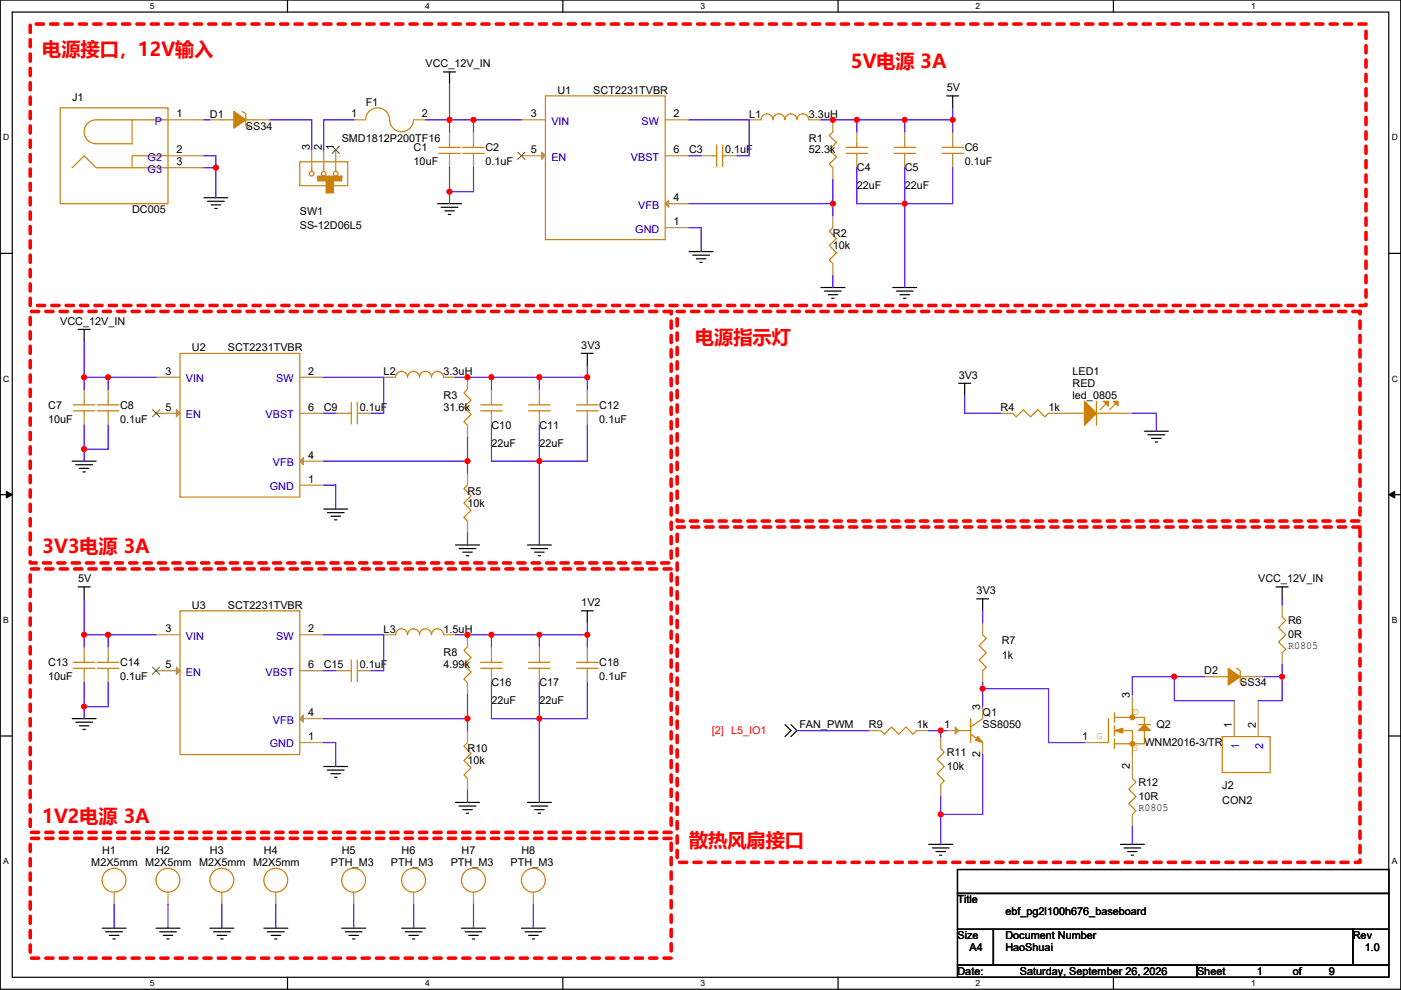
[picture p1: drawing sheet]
<svg xmlns="http://www.w3.org/2000/svg" width="297mm" height="210mm" viewBox="0 0 297 210" stroke-linecap="round" stroke-linejoin="round" font-family="sans-serif">
<path d="M.1 0h296.9v209.8h-296.9zM2.6 2.6h291.8v204.7h-291.8z" fill="none" stroke="#000" stroke-width=".25"/>
<g fill="#fff">
<path d="M31.8 .3h1v2h-1z"/>
<path d="M31.8 207.5h1v2.1h-1z"/>
</g>
<path d="M61 0v2.6M61 207.3v2.5" fill="none" stroke="#000" stroke-width=".25"/>
<g fill="#fff">
<path d="M90.1 .3h1v2h-1z"/>
<path d="M90.1 207.5h1v2.1h-1z"/>
</g>
<path d="M119.3 0v2.6M119.3 207.3v2.5" fill="none" stroke="#000" stroke-width=".25"/>
<g fill="#fff">
<path d="M148.5 .3h1v2h-1z"/>
<path d="M148.5 207.5h1v2.1h-1z"/>
</g>
<path d="M177.7 0v2.6M177.7 207.3v2.5" fill="none" stroke="#000" stroke-width=".25"/>
<g fill="#fff">
<path d="M206.9 .3h1v2h-1z"/>
<path d="M206.9 207.5h1v2.1h-1z"/>
</g>
<path d="M236.1 0v2.6M236.1 207.3v2.5" fill="none" stroke="#000" stroke-width=".25"/>
<g fill="#fff">
<path d="M265.2 .3h1v2h-1z"/>
<path d="M265.2 207.5h1v2.1h-1z"/>
<path d="M.7 28.2h1.3v2h-1.3z"/>
<path d="M295.1 28.2h1.3v2h-1.3z"/>
<path d="M.7 79.3h1.3v2.1h-1.3z"/>
<path d="M295.1 79.3h1.3v2.1h-1.3z"/>
</g>
<path d="M.1 53.7h2.5M294.4 53.7h2.6" fill="none" stroke="#000" stroke-width=".25"/>
<g fill="#fff">
<path d="M.7 130.5h1.2v2h-1.2z"/>
<path d="M295.1 130.5h1.2v2h-1.2z"/>
</g>
<path d="M.1 104.9h2.5M294.4 104.9h2.6" fill="none" stroke="#000" stroke-width=".25"/>
<path d="M1.3 104.2l1.3 .7-1.3 .7zM294.4 104.9l1.3-.7v1.4z" fill="#000" stroke="#000" stroke-width=".21"/>
<g fill="#fff">
<path d="M.7 181.7h1.2v2h-1.2z"/>
<path d="M295.1 181.7h1.2v2h-1.2z"/>
</g>
<g fill="none" stroke="#000" stroke-width=".25">
<path d="M94 15.3h2.6M95.3 15.3v2.5M200.7 20.3h2.6M202 20.3v2.6M43.2 41.9h5.1M44 42.7h3.6M44.8 43.5h2M45.5 44.2h.5M92.8 43.2h5.1M93.5 44h3.6M94.3 44.7h2M95.1 45.5h.5"/>
<path d="M146.1 53.4h5.1M146.9 54.1h3.5M147.6 54.9h2.1M148.4 55.6h.5M16.6 69.9h2.5M17.8 69.9v2.5M123.3 75h2.5M124.5 75v2.5M174.1 61h5M174.8 61.7h3.6M175.6 62.5h2M176.3 63.3h.5"/>
<path d="M189.3 61h5.1M190.1 61.7h3.5M190.8 62.5h2M191.6 63.3h.5M15.3 97.8h5.1M16.1 98.6h3.5M16.8 99.3h2.1M203.3 81.3h2.5M204.5 81.3v2.5M242.6 91.5h5.1M243.4 92.2h3.5M244.2 93h2"/>
<path d="M244.9 93.7h.5M17.6 100.1h.5M68.6 108h5.1M69.4 108.7h3.6M70.2 109.5h2M70.9 110.3h.5M96.6 115.6h5.1M97.3 116.4h3.6M98.1 117.1h2M98.9 117.9h.5M111.8 115.6h5.1M112.6 116.4h3.5"/>
<path d="M113.3 117.1h2.1M114.1 117.9h.5M16.6 124.5h2.5M17.8 124.5v2.5M123.3 129.6h2.5M124.5 129.6v2.5M207.1 127h2.5M208.3 127v2.6M270.6 124.5h2.5M271.8 124.5v2.5M.1 156.1h2.5M15.3 152.4h5.1"/>
<path d="M16.1 153.2h3.5M16.8 153.9h2.1M17.6 154.7h.5M166.4 153.7l1.3 1.3-1.3 1.2M167.7 153.7l1.3 1.3-1.3 1.2M294.4 156.1h2.6M68.6 162.6h5.1M69.4 163.3h3.6M70.2 164.1h2M70.9 164.9h.5M96.6 170.2h5.1M97.3 171h3.6"/>
<path d="M98.1 171.7h2M98.9 172.5h.5M111.8 170.2h5.1M112.6 171h3.5M113.3 171.7h2.1M114.1 172.5h.5M196.9 179.1h5.1M197.7 179.9h3.5M237.6 179.1h5M238.3 179.9h3.6M21.7 196.9h5M22.4 197.6h3.6"/>
<path d="M23.2 198.4h2M23.9 199.2h.5M33.1 196.9h5.1M33.8 197.6h3.6M34.6 198.4h2M35.4 199.2h.5M44.5 196.9h5.1M45.3 197.6h3.5M46 198.4h2.1M46.8 199.2h.5M55.9 196.9h5.1M56.7 197.6h3.6"/>
<path d="M57.5 198.4h2M58.2 199.2h.5M72.5 196.9h5M73.2 197.6h3.6M74 198.4h2M74.7 199.2h.5M85.2 196.9h5M85.9 197.6h3.6M86.7 198.4h2M87.4 199.2h.5M97.9 196.9h5M98.6 197.6h3.6"/>
<path d="M99.4 198.4h2M100.1 199.2h.5M110.6 196.9h5M111.3 197.6h3.6M112.1 198.4h2M112.8 199.2h.5M198.4 180.6h2.1M199.2 181.4h.5M203 184.4h91.4v5.1h-91.4zM203 189.5h91.4v7.6h-91.4zM203 197.1h7.6v7.6h-7.6zM210.6 197.1h76.2v7.6h-76.2z"/>
<path d="M239.1 180.6h2M239.8 181.4h.5M286.8 197.1h7.6v7.6h-7.6zM203 204.7h50.8v2.6h-50.8zM253.8 204.7h40.6v2.6h-40.6z"/>
</g>
<path d="M6.4 5.1h283.2v59.7h-283.2zM6.4 66.1h135.9v53.3h-135.9zM143.6 66.1h144.7v44.4h-144.7zM143.6 111.8h144.7v71.1h-144.7zM6.4 120.7h135.9v55.9h-135.9zM6.4 177.8h135.9v25.4h-135.9z" fill="none" stroke="#f00" stroke-width=".76" stroke-dasharray="1.5 1.5"/>
<g fill="none" stroke="#cc8006" stroke-width=".25">
<path d="M12.8 22.9h22.8v20.3h-22.8zM15.3 35.6l2.5-2.6 2.6 2.6h15.2M28 25.4h-7.6a2.54 2.54 0 0 0-2.6 2.6 2.54 2.54 0 0 0 2.6 2.5h7.6v-5.1h7.6M35.6 33h-7.6v2.6M47.1 25.4h2.5M51.4 23.6l.7 .6v2.5l.8 .5M52.1 25.4h2.6M63.6 34.3h10.1v5.1h-10.1zM66.1 34.3v2M68.6 34.3v2M71.2 34.3v2M77.5 25.4a2.53 2.53 0 0 1 2.6-2.5 2.53 2.53 0 0 1 2.5 2.5"/>
<path d="M82.6 25.4a2.53 2.53 0 0 0 2.5 2.5 2.53 2.53 0 0 0 2.6-2.5M93 31.3h4.6M93 32.5h4.6M95.3 32.5v.5M95.3 30.5v.8M98.1 31.3h4.6M98.1 32.5h4.6M100.4 32.5v.5M100.4 30.5v.8M115.6 20.3h25.4v30.5h-25.4zM151.2 33h.8M152 30.8v4.5"/>
<path d="M153.2 30.8v4.5M153.2 33h.5M161.4 25.4a1.26 1.26 0 0 1 1.2-1.2 1.26 1.26 0 0 1 1.3 1.2 1.27 1.27 0 0 1 1.2-1.2 1.27 1.27 0 0 1 1.3 1.2 1.27 1.27 0 0 1 1.3-1.2 1.27 1.27 0 0 1 1.2 1.2M169 25.4a1.26 1.26 0 0 1 1.2-1.2 1.26 1.26 0 0 1 1.3 1.2M176.6 28l-.8 .7 1.6 1.5-1.6 1.6 1.6 1.5-1.6 1.5 .8 .8M179.4 31.3h4.6M179.4 32.5h4.6M181.7 32.5v.5M181.7 30.5v.8M189.5 31.3h4.6M189.5 32.5h4.6M191.8 32.5v.5"/>
<path d="M191.8 30.5v.8M199.7 31.3h4.6M199.7 32.5h4.6M202 32.5v.5M202 30.5v.8M176.6 48.3l-.8 .7 1.6 1.6-1.6 1.5 1.6 1.5-1.6 1.5 .8 .8M38.2 75h25.4v30.4h-25.4zM15.6 85.9h4.5M15.6 87.1h4.5M17.8 87.1v.6M17.8 85.1v.8M20.6 85.9h4.6"/>
<path d="M20.6 87.1h4.6M22.9 87.1v.6M22.9 85.1v.8M73.7 87.7h.8M74.5 85.4v4.5M75.8 87.7h.5M75.8 85.4v4.5M94 80a1.27 1.27 0 0 0-1.3-1.2 1.27 1.27 0 0 0-1.2 1.2 1.27 1.27 0 0 0-1.3-1.2 1.27 1.27 0 0 0-1.3 1.2 1.27 1.27 0 0 0-1.2-1.2 1.27 1.27 0 0 0-1.3 1.2 1.26 1.26 0 0 0-1.3-1.2 1.26 1.26 0 0 0-1.2 1.2M99.1 82.6l-.7 .7 1.5 1.6-1.5 1.5 1.5 1.5-1.5 1.5 .7 .8M101.9 85.9h4.6M101.9 87.1h4.6M104.2 87.1v.6"/>
<path d="M104.2 85.1v.8M112.1 85.9h4.5M112.1 87.1h4.5M114.4 87.1v.6M114.4 85.1v.8M122.2 85.9h4.6M122.2 87.1h4.6M124.5 87.1v.6M124.5 85.1v.8M214.7 87.7l.8 .7 1.5-1.5 1.5 1.5 1.5-1.5 1.5 1.5 .8-.7M227.4 87.7h2.5M232.5 85.1v5.1"/>
<path d="M232.5 87.7h5.1M234.5 85.6l-1.3 1.3M236.5 85.6l-1.2 1.3M99.1 102.9l-.7 .8 1.5 1.5-1.5 1.5 1.5 1.5-1.5 1.5 .7 .8M17.8 139.7v.8M22.9 139.7v.8M38.2 129.6h25.4v30.4h-25.4zM74.5 140v4.5M75.8 140v4.5M83.9 134.6a1.26 1.26 0 0 1 1.2-1.2 1.26 1.26 0 0 1 1.3 1.2 1.27 1.27 0 0 1 1.3-1.2 1.27 1.27 0 0 1 1.2 1.2 1.27 1.27 0 0 1 1.3-1.2 1.27 1.27 0 0 1 1.3 1.2 1.27 1.27 0 0 1 1.2-1.2 1.27 1.27 0 0 1 1.3 1.2M99.1 137.2l-.7 .7 1.5 1.6-1.5 1.5 1.5 1.5-1.5 1.5 .7 .8M104.2 139.7v.8"/>
<path d="M114.4 139.7v.8M124.5 139.7v.8M208.3 134.6l.8 .8-1.5 1.5 1.5 1.6-1.5 1.5 1.5 1.5-.8 .8M271.8 130.8l.8 .8-1.5 1.5 1.5 1.5-1.5 1.6 1.5 1.5-.8 .8M15.6 140.5h4.5M15.6 141.8h4.5M17.8 141.8v.5M20.6 140.5h4.6M20.6 141.8h4.6M22.9 141.8v.5M73.7 142.3h.8M75.8 142.3h.5"/>
<path d="M99.1 157.5l-.7 .8 1.5 1.5-1.5 1.5 1.5 1.5-1.5 1.6 .7 .7M101.9 140.5h4.6M101.9 141.8h4.6M104.2 141.8v.5M112.1 140.5h4.5M112.1 141.8h4.5M114.4 141.8v.5M122.2 140.5h4.6M122.2 141.8h4.6M124.5 141.8v.5M186.8 155l.7 .7 1.5-1.5 1.6 1.5 1.5-1.5 1.5 1.5 .8-.7M199.4 158.8l.8 .7-1.5 1.6 1.5 1.5-1.5 1.5 1.5 1.5-.8 .8"/>
<path d="M203.3 155h2.5M205.8 155.7l2.5 1.8M205.8 152.4v5.1M208.3 152.4l-2.5 1.8M235 152.4v5.1h-2.5M236.3 156.7v2.1M236.3 153.9v2.1M236.3 151.2v2M236.3 152.2h6.3v1.5M237.6 155h2.5v5M240.1 149.9v2.3M241.4 153.7h2.5"/>
<path d="M242.6 155v2.8h-6.3M257.9 143.5h2.5M259.1 156.2h10.2v7.7h-10.2zM262.2 141.8l.8 .5v2.5l.7 .5M263 143.5h2.5M240.1 165.1l.8 .8-1.6 1.5 1.6 1.5-1.6 1.6 1.6 1.5-.8 .7"/>
<circle cx="66.1" cy="36.8" r=".5"/>
<circle cx="68.6" cy="36.8" r=".5"/>
<circle cx="71.2" cy="36.8" r=".5"/>
<circle cx="24.2" cy="186.7" r="2.53"/>
<circle cx="35.6" cy="186.7" r="2.53"/>
<circle cx="47" cy="186.7" r="2.53"/>
<circle cx="58.5" cy="186.7" r="2.53"/>
<circle cx="75" cy="186.7" r="2.53"/>
<circle cx="87.7" cy="186.7" r="2.53"/>
<circle cx="100.4" cy="186.7" r="2.53"/>
<circle cx="113.1" cy="186.7" r="2.53"/>
</g>
<g fill="none" stroke="#a84" stroke-width=".25">
<path d="M35.6 25.4h7.6M35.6 33h7.6M35.6 35.6h7.6M44.5 25.4h2.6M54.7 25.4h2.5M66.1 31.8v2.5M68.6 31.8v2.5M71.2 31.8v2.5M75 25.4h2.5M87.7 25.4h2.5M95.3 33v2.6M95.3 28v2.5"/>
<path d="M100.4 33v2.6M100.4 28v2.5M110.6 25.4h5M110.6 33h5M141 25.4h5.1M141 33h5.1M148.7 33h2.5M153.7 33h2.6M158.8 25.4h2.6M171.5 25.4h2.6M176.6 35.6v2.5M176.6 25.4v2.6"/>
<path d="M181.7 33v2.6M181.7 28v2.5M191.8 33v2.6M191.8 28v2.5M202 33v2.6M202 28v2.5M141 48.3h5.1M141 43.2h5.1M176.6 55.9v2.5M176.6 45.7v2.6M17.8 87.7v2.5M17.8 82.6v2.5"/>
<path d="M22.9 87.7v2.5M22.9 82.6v2.5M33.1 80h5.1M33.1 87.7h5.1M63.6 80h5M63.6 97.8h5M63.6 87.7h5M71.2 87.7h2.5M76.3 87.7h2.5M81.3 80h2.6M94 80h2.6M99.1 90.2v2.5"/>
<path d="M99.1 80v2.6M104.2 87.7v2.5M104.2 82.6v2.5M114.4 87.7v2.5M114.4 82.6v2.5M124.5 87.7v2.5M124.5 82.6v2.5M212.2 87.7h2.5M222.3 87.7h5.1M237.5 87.7h2.6M63.6 102.9h5M99.1 110.5v2.6"/>
<path d="M99.1 100.4v2.5M17.8 137.2v2.5M22.9 137.2v2.5M33.1 134.6h5.1M63.6 134.6h5M81.3 134.6h2.6M94 134.6h2.6M99.1 134.6v2.6M104.2 137.2v2.5M114.4 137.2v2.5M124.5 137.2v2.5M208.3 132.1v2.5"/>
<path d="M271.8 128.3v2.5M271.8 138.5v2.5M17.8 142.3v2.5M22.9 142.3v2.5M33.1 142.3h5.1M63.6 157.5h5M63.6 152.4h5M63.6 142.3h5M71.2 142.3h2.5M76.3 142.3h2.5M99.1 144.8v2.5M99.1 155v2.5"/>
<path d="M104.2 142.3v2.5M114.4 142.3v2.5M124.5 142.3v2.5M184.2 155h2.6M194.4 155h2.5M199.4 156.2v2.6M200.7 155h2.6M208.3 142.3v2.5M208.3 157.5v2.5M208.3 149.9v2.5M229.9 157.5h2.6M240.1 147.3v2.6"/>
<path d="M255.3 143.5h2.6M261.7 148.6v7.6M265.5 143.5h2.5M266.8 148.6v7.6M99.1 165.1v2.6M199.4 166.4v2.5M240.1 160v5.1M240.1 172.7v2.6M24.2 189.3v2.5M35.6 189.3v2.5M47.1 189.3v2.5M58.5 189.3v2.5"/>
<path d="M75 189.3v2.5M87.7 189.3v2.5M100.4 189.3v2.5M113.1 189.3v2.5"/>
</g>
<g fill="#a84" stroke="#a84" stroke-width=".25">
<path d="M141 43.2l.8-.8v1.6z"/>
<path d="M114.9 32.3l.7 .7-.7 .8z"/>
<path d="M63.6 97.8l.7-.8v1.6z"/>
<path d="M37.4 86.9l.8 .8-.8 .7z"/>
<path d="M202.5 154.2l.8 .8-.8 .7z"/>
<path d="M63.6 152.4l.7-.7v1.5z"/>
<path d="M37.4 141.5l.8 .8-.8 .7z"/>
</g>
<path d="M70.4 31l1.6 1.6M71.9 31l-1.5 1.6M109.8 32.3l1.5 1.5M111.3 32.3l-1.5 1.5M32.3 86.9l1.6 1.5M33.8 86.9l-1.5 1.5M32.3 141.5l1.6 1.5M33.8 141.5l-1.5 1.5" fill="none" stroke="#804000" stroke-width=".21"/>
<g fill="#cc8006" stroke="#cc8006" stroke-width=".25">
<path d="M207.3 156.2l1 1.3-1.5-.5z" fill-rule="evenodd"/>
<path d="M67.4 37.4v1h5.1v-1z" fill-rule="evenodd"/>
<path d="M69.1 38.4v2.5h1.6v-2.5z" fill-rule="evenodd"/>
<path d="M242.6 153.7l1.3 1.3h-2.5z" fill-rule="evenodd"/>
<path d="M236.3 155l1.8-.5v1z" fill-rule="evenodd"/>
<path d="M49.6 23.6l2.5 1.8-2.5 1.8z" fill-rule="evenodd"/>
<path d="M260.4 141.8l2.5 1.7-2.5 1.8z" fill-rule="evenodd"/>
<path d="M229.9 85.1l2.6 2.6-2.6 2.5z" fill-rule="evenodd"/>
<path d="M234 85.1h1v1z" fill-rule="evenodd"/>
<path d="M236 85.1h1v1z" fill-rule="evenodd"/>
<circle cx="240.1" cy="157.7" r=".5"/>
<circle cx="240.1" cy="152.2" r=".5"/>
</g>
<g fill="none" stroke="#4200ff" stroke-width=".25">
<path d="M95.3 17.8v7.6M43.2 33h2.6v2.6M43.2 25.4h1.3M43.2 35.6h2.6M45.8 35.6v6.3M57.2 25.4h8.9v6.4M75 25.4h-6.4v6.4M90.2 25.4h5.1M95.3 25.4h5.1M95.3 25.4v2.6M95.3 35.6v5.1M100.4 25.4v2.6"/>
<path d="M100.4 25.4h10.2M100.4 35.6v5.1h-5.1M146.1 33h2.6M146.1 25.4h12.7v7.6h-2.5M174.1 25.4h7.6M176.6 38.1v5.1M181.7 35.6v7.6h10.1h10.2v-7.6M191.8 25.4h10.2M191.8 25.4v2.6M191.8 35.6v25.4M191.8 25.4h-10.1v2.6M202 25.4v2.6"/>
<path d="M202 22.9v2.5M95.3 40.7v2.5M146.1 43.2h30.5M146.1 48.3h2.6v5.1M176.6 43.2v2.5M176.6 58.4v2.6M17.8 72.4v7.6M124.5 77.5v2.5M17.8 95.3v2.5M17.8 80v2.6M17.8 90.2v5.1M17.8 80h5.1"/>
<path d="M22.9 80v2.6M22.9 90.2v5.1h-5.1M22.9 80h10.2M68.6 97.8h30.5M68.6 87.7h2.6M68.6 80h12.7v7.7h-2.5M96.6 80h7.6M99.1 92.7v5.1M99.1 97.8v2.6M104.2 80h10.2M104.2 80v2.6M104.2 90.2v7.6h10.2"/>
<path d="M114.4 80h10.1M114.4 80v2.6M114.4 90.2v7.6M114.4 97.8v17.8M124.5 90.2v7.6h-10.1M124.5 80v2.6M204.5 83.8v3.9h7.7M240.1 87.7h5.1v3.8M68.6 102.9h2.6v5.1M99.1 113.1v2.5M17.8 134.6v2.6M17.8 134.6h5.1"/>
<path d="M17.8 127v7.6M22.9 134.6h10.2M22.9 134.6v2.6M68.6 134.6h12.7v7.7h-2.5M96.6 134.6h7.6M104.2 134.6h10.2M104.2 134.6v2.6M114.4 134.6h10.1M114.4 134.6v2.6M124.5 132.1v2.5M124.5 134.6v2.6M208.3 129.6v2.5"/>
<path d="M271.8 127v1.3M17.8 149.9v2.5M17.8 144.8v5.1M22.9 144.8v5.1h-5.1M68.6 157.5h2.6v5.1M68.6 152.4h30.5M68.6 142.3h2.6M99.1 147.3v5.1M99.1 152.4v2.6M104.2 144.8v7.6h10.2M114.4 144.8v7.6M114.4 152.4v17.8"/>
<path d="M124.5 144.8v7.6h-10.1M169 155h15.2M196.9 155h2.5M199.4 155h1.3M199.4 155v1.2M208.3 146.1h14v11.4h7.6M208.3 144.8v1.3M208.3 146.1v3.8M249 143.5v5.1h12.7M249 143.5h-8.9v3.8M249 143.5h6.3M268 143.5h3.8"/>
<path d="M271.8 141v2.5M271.8 143.5v5.1h-5M99.1 167.7v2.5M199.4 168.9v3.8M199.4 172.7v6.4M208.3 160v12.7h-8.9M240.1 175.3v3.8M24.2 191.8v5.1M35.6 191.8v5.1M47.1 191.8v5.1M58.5 191.8v5.1M75 191.8v5.1"/>
<path d="M87.7 191.8v5.1M100.4 191.8v5.1M113.1 191.8v5.1"/>
</g>
<g fill="#f00" stroke="#f00" stroke-width=".25">
<circle cx="100.4" cy="25.4" r=".5"/>
<circle cx="176.6" cy="25.4" r=".5"/>
<circle cx="181.7" cy="25.4" r=".5"/>
<circle cx="191.8" cy="25.4" r=".5"/>
<circle cx="202" cy="25.4" r=".5"/>
<circle cx="95.3" cy="40.6" r=".5"/>
<circle cx="176.6" cy="43.2" r=".5"/>
<circle cx="191.8" cy="43.2" r=".5"/>
<circle cx="45.8" cy="35.6" r=".5"/>
<circle cx="17.8" cy="80" r=".5"/>
<circle cx="22.9" cy="80" r=".5"/>
<circle cx="99.1" cy="80" r=".5"/>
<circle cx="104.2" cy="80" r=".5"/>
<circle cx="114.3" cy="80" r=".5"/>
<circle cx="124.5" cy="80" r=".5"/>
<circle cx="17.8" cy="95.3" r=".5"/>
<circle cx="99.1" cy="97.8" r=".5"/>
<circle cx="114.3" cy="97.8" r=".5"/>
<circle cx="17.8" cy="134.6" r=".5"/>
<circle cx="124.5" cy="134.6" r=".5"/>
<circle cx="22.9" cy="134.6" r=".5"/>
<circle cx="99.1" cy="134.6" r=".5"/>
<circle cx="114.3" cy="134.6" r=".5"/>
<circle cx="104.2" cy="134.6" r=".5"/>
<circle cx="17.8" cy="149.9" r=".5"/>
<circle cx="99.1" cy="152.4" r=".5"/>
<circle cx="114.3" cy="152.4" r=".5"/>
<circle cx="95.3" cy="25.4" r=".5"/>
<circle cx="199.4" cy="154.9" r=".5"/>
<circle cx="199.4" cy="172.7" r=".5"/>
<circle cx="208.3" cy="146.1" r=".5"/>
<circle cx="271.8" cy="143.5" r=".5"/>
<circle cx="249" cy="143.5" r=".5"/>
</g>
<g font-size="4.1" fill="#f00">
<text x="9" y="12">电源接口，12V输入</text>
<text x="180.4" y="14.5">5V电源 3A</text>
<text x="147.4" y="72.9">电源指示灯</text>
<text x="9" y="117.4">3V3电源 3A</text>
<text x="9" y="174.5">1V2电源 3A</text>
<text x="146.1" y="179.6">散热风扇接口</text>
</g>
<g font-size="2.3">
<text x="90.2" y="14.3">VCC_12V_IN</text>
<text x="15.3" y="21.4">J1</text>
<text x="77.5" y="22.4">F1</text>
<text x="118.2" y="19.9">U1</text>
<text x="125.8" y="19.9">SCT2231TVBR</text>
<text x="200.7" y="19.3">5V</text>
<text x="37.4" y="24.9">1</text>
<text x="44.5" y="24.9">D1</text>
<text x="52.1" y="27.5">SS34</text>
<text x="74.5" y="24.9">1</text>
<text x="89.5" y="24.9">2</text>
<text x="112.6" y="24.9">3</text>
<text x="142.8" y="24.9">2</text>
<text x="158.8" y="24.9">L1</text>
<text x="171.5" y="24.9">3.3uH</text>
<text x="37.4" y="32.5">2</text>
<text x="37.4" y="35.1">3</text>
<text x="65.7" y="31.8" transform="rotate(-90 65.7 31.8)">3</text>
<text x="68.2" y="31.8" transform="rotate(-90 68.2 31.8)">2</text>
<text x="70.8" y="31.8" transform="rotate(-90 70.8 31.8)">1</text>
<text x="72.5" y="30">SMD1812P200TF16</text>
<text x="87.7" y="32">C1</text>
<text x="87.7" y="35.1">10uF</text>
<text x="102.9" y="32">C2</text>
<text x="102.9" y="35.1">0.1uF</text>
<text x="112.6" y="32.5">5</text>
<text x="142.8" y="32.5">6</text>
<text x="146.1" y="32.6">C3</text>
<text x="153.7" y="32.6">0.1uF</text>
<text x="171.5" y="30">R1</text>
<text x="171.5" y="32.6">52.3k</text>
<text x="204.5" y="32">C6</text>
<text x="204.5" y="35.1">0.1uF</text>
<text x="181.7" y="36.4">C4</text>
<text x="181.7" y="40.2">22uF</text>
<text x="191.8" y="36.4">C5</text>
<text x="191.8" y="40.2">22uF</text>
<text x="28" y="45.3">DC005</text>
<text x="63.6" y="45.5">SW1</text>
<text x="142.8" y="42.7">4</text>
<text x="142.8" y="47.8">1</text>
<text x="63.6" y="48.6">SS-12D06L5</text>
<text x="176.6" y="50.3">R2</text>
<text x="176.6" y="52.9">10k</text>
<text x="12.8" y="68.9">VCC_12V_IN</text>
<text x="40.7" y="74.5">U2</text>
<text x="48.3" y="74.5">SCT2231TVBR</text>
<text x="123.3" y="74">3V3</text>
<text x="35.1" y="79.5">3</text>
<text x="65.3" y="79.5">2</text>
<text x="81.3" y="79.5">L2</text>
<text x="94" y="79.5">3.3uH</text>
<text x="203.3" y="80.3">3V3</text>
<text x="227.4" y="79.5">LED1</text>
<text x="227.4" y="82.1">RED</text>
<text x="10.2" y="86.7">C7</text>
<text x="10.2" y="89.7">10uF</text>
<text x="25.5" y="86.7">C8</text>
<text x="25.5" y="89.7">0.1uF</text>
<text x="35.1" y="87.1">5</text>
<text x="65.3" y="87.1">6</text>
<text x="68.6" y="87.2">C9</text>
<text x="76.3" y="87.2">0.1uF</text>
<text x="94" y="84.6">R3</text>
<text x="94" y="87.2">31.6k</text>
<text x="127.1" y="86.7">C12</text>
<text x="127.1" y="89.7">0.1uF</text>
<text x="212.2" y="87.2">R4</text>
<text x="222.3" y="87.2">1k</text>
<text x="227.4" y="84.6">led_0805</text>
<text x="104.2" y="91">C10</text>
<text x="104.2" y="94.8">22uF</text>
<text x="114.4" y="91">C11</text>
<text x="114.4" y="94.8">22uF</text>
<text x="65.3" y="97.3">4</text>
<text x="65.3" y="102.4">1</text>
<text x="99.1" y="104.9">R5</text>
<text x="99.1" y="107.5">10k</text>
<text x="16.6" y="123.5">5V</text>
<text x="266.8" y="123.5">VCC_12V_IN</text>
<text x="40.7" y="129.1">U3</text>
<text x="48.3" y="129.1">SCT2231TVBR</text>
<text x="123.3" y="128.6">1V2</text>
<text x="207.1" y="126">3V3</text>
<text x="35.1" y="134.1">3</text>
<text x="65.3" y="134.1">2</text>
<text x="81.3" y="134.2">L3</text>
<text x="94" y="134.2">1.5uH</text>
<text x="212.4" y="136.7">R7</text>
<text x="273.1" y="137.7">R0805</text>
<text x="273.1" y="132.4">R6</text>
<text x="273.1" y="135.4">0R</text>
<text x="10.2" y="141.3">C13</text>
<text x="25.5" y="141.3">C14</text>
<text x="35.1" y="141.7">5</text>
<text x="65.3" y="141.7">6</text>
<text x="68.6" y="141.8">C15</text>
<text x="76.3" y="141.8">0.1uF</text>
<text x="94" y="139.2">R8</text>
<text x="94" y="141.8">4.99k</text>
<text x="127.1" y="141.3">C18</text>
<text x="212.4" y="139.7">1k</text>
<text x="255.3" y="143">D2</text>
<text x="10.2" y="144.3">10uF</text>
<text x="25.5" y="144.3">0.1uF</text>
<text x="104.2" y="145.6">C16</text>
<text x="104.2" y="149.4">22uF</text>
<text x="114.4" y="145.6">C17</text>
<text x="114.4" y="149.4">22uF</text>
<text x="127.1" y="144.3">0.1uF</text>
<text x="239.6" y="148.1" transform="rotate(-90 239.6 148.1)">3</text>
<text x="263" y="145.6">SS34</text>
<text x="65.3" y="151.9">4</text>
<text x="169.5" y="154.3">FAN_PWM</text>
<text x="184.2" y="154.5">R9</text>
<text x="194.4" y="154.5">1k</text>
<text x="200.2" y="154.4">1</text>
<text x="207.8" y="150.6" transform="rotate(-90 207.8 150.6)">3</text>
<text x="208.3" y="151.9">Q1</text>
<text x="208.3" y="154.5">SS8050</text>
<text x="245.2" y="154.5">Q2</text>
<text x="261.2" y="154.5" transform="rotate(-90 261.2 154.5)">1</text>
<text x="266.2" y="154.5" transform="rotate(-90 266.2 154.5)">2</text>
<text x="65.3" y="157">1</text>
<text x="99.1" y="159.6">R10</text>
<text x="200.7" y="160.3">R11</text>
<text x="207.8" y="160.6" transform="rotate(-90 207.8 160.6)">2</text>
<text x="229.4" y="157">1</text>
<text x="242.6" y="158.3">WNM2016-3/TR</text>
<text x="99.1" y="162.1">10k</text>
<text x="200.7" y="163.4">10k</text>
<text x="239.6" y="163.1" transform="rotate(-90 239.6 163.1)">2</text>
<text x="241.4" y="166.7">R12</text>
<text x="259.1" y="167.4">J2</text>
<text x="241.4" y="172">R0805</text>
<text x="241.4" y="169.7">10R</text>
<text x="259.1" y="170.5">CON2</text>
<text x="19.4" y="183.7">M2X5mm M2X5mm M2X5mm M2X5mm</text>
<text x="21.7" y="181.1">H1</text>
<text x="33.1" y="181.1">H2</text>
<text x="44.5" y="181.1">H3</text>
<text x="55.9" y="181.1">H4</text>
<text x="70.2" y="183.7">PTH_M3</text>
<text x="72.5" y="181.1">H5</text>
<text x="82.9" y="183.7">PTH_M3</text>
<text x="85.2" y="181.1">H6</text>
<text x="95.6" y="183.7">PTH_M3</text>
<text x="97.9" y="181.1">H7</text>
<text x="108.3" y="183.7">PTH_M3</text>
<text x="110.6" y="181.1">H8</text>
<text x="203" y="191.6">Title</text>
<text x="213.2" y="194.1">ebf_pg2l100h676_baseboard</text>
<text x="203" y="199.2">Size</text>
<text x="205.5" y="201.7">A4</text>
<text x="213.2" y="199.2">Document Number</text>
<text x="213.2" y="201.7">HaoShuai</text>
<text x="286.8" y="199.2">Rev</text>
<text x="289.4" y="201.7">1.0</text>
<text x="203" y="206.8">Date:</text>
<text x="216.2" y="206.8">Saturday, September 26, 2026</text>
<text x="253.8" y="206.8">Sheet</text>
<text x="266.5" y="206.8">1</text>
<text x="274.1" y="206.8">of</text>
<text x="281.7" y="206.8">9</text>
</g>
<g font-size="2.3" fill="#00c">
<text x="32.8" y="26.5">P</text>
<text x="116.9" y="26.5">VIN</text>
<text x="136" y="26.5">SW</text>
<text x="31.3" y="34.1">G2</text>
<text x="116.9" y="34.1">EN</text>
<text x="133.8" y="34.1">VBST</text>
<text x="31.3" y="36.6">G3</text>
<text x="135.3" y="44.2">VFB</text>
<text x="134.7" y="49.3">GND</text>
<text x="39.4" y="81.1">VIN</text>
<text x="58.5" y="81.1">SW</text>
<text x="39.4" y="88.7">EN</text>
<text x="56.3" y="88.7">VBST</text>
<text x="57.8" y="98.8">VFB</text>
<text x="57.2" y="103.9">GND</text>
<text x="39.4" y="135.7">VIN</text>
<text x="58.5" y="135.7">SW</text>
<text x="39.4" y="143.3">EN</text>
<text x="56.3" y="143.3">VBST</text>
<text x="57.8" y="153.5">VFB</text>
<text x="57.2" y="158.5">GND</text>
<text x="262.7" y="158.8" transform="rotate(-90 262.7 158.8)">1</text>
<text x="267.8" y="158.8" transform="rotate(-90 267.8 158.8)">2</text>
</g>
<text font-size="2.3" fill="#f00" x="150.9" y="155.7">[2] L5_IO1</text>
<g font-size="2.3" fill="#cc8006">
<text x="240.1" y="151.7">D</text>
<text x="232.5" y="156.8">G</text>
<text x="240.1" y="159.3">S</text>
</g>
<g font-size="1.8">
<text x="31.8" y="1.9">5</text>
<text x="90.1" y="1.9">4</text>
<text x="148.5" y="1.9">3</text>
<text x="206.9" y="1.9">2</text>
<text x="265.2" y="1.9">1</text>
<text x=".7" y="29.8">D</text>
<text x="295.1" y="29.8">D</text>
<text x=".7" y="81">C</text>
<text x="295.1" y="81">C</text>
<text x=".7" y="132.1">B</text>
<text x="295.1" y="132.1">B</text>
<text x=".7" y="183.3">A</text>
<text x="295.1" y="183.3">A</text>
<text x="31.8" y="209.2">5</text>
<text x="90.1" y="209.2">4</text>
<text x="148.5" y="209.2">3</text>
<text x="206.9" y="209.2">2</text>
<text x="265.2" y="209.2">1</text>
</g>
</svg>
